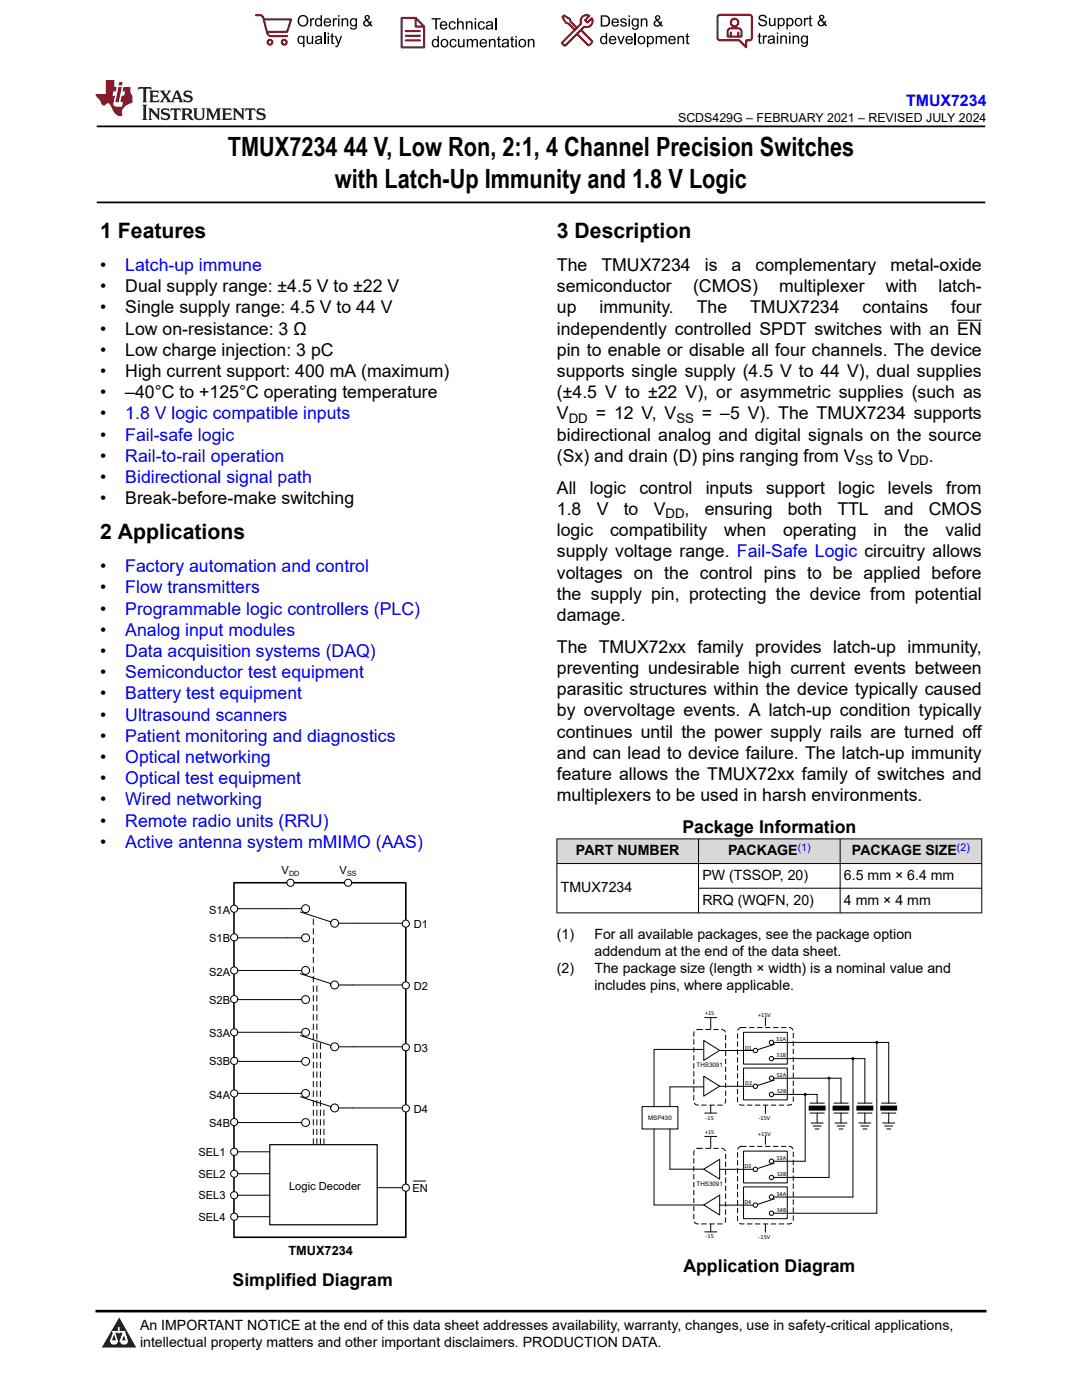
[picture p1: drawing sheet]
<svg xmlns="http://www.w3.org/2000/svg" width="216mm" height="279mm" viewBox="0 0 216 279" stroke-linecap="round" stroke-linejoin="round" font-family="sans-serif">
<path d="M19.3 25.2h177.3M19.3 40.4h177.3" fill="none" stroke="#000" stroke-width=".35"/>
<path d="M46.7 176.2h34.3v70.7h-34.3z" fill="none" stroke="#000" stroke-width=".32"/>
<path d="M46.8 187.2h10.5M47.1 181.3h10.2" fill="none" stroke="#000" stroke-width=".2"/>
<circle cx="46.7" cy="181.4" r=".71" fill="#fff"/>
<circle cx="46.7" cy="181.4" r=".71" fill="none" stroke="#000" stroke-width=".2"/>
<circle cx="46.7" cy="187.1" r=".71" fill="#fff"/>
<circle cx="46.7" cy="187.1" r=".71" fill="none" stroke="#000" stroke-width=".2"/>
<path d="M53.8 228.4h21.5v16h-21.5z" fill-rule="evenodd" fill="#fff"/>
<path d="M53.8 228.4h21.5v16h-21.5z" fill="none" stroke="#000" stroke-width=".24"/>
<path d="M47.4 229.9h6.4" fill="none" stroke="#000" stroke-width=".2"/>
<circle cx="46.7" cy="229.9" r=".71" fill="#fff"/>
<g fill="none" stroke="#000" stroke-width=".2">
<path d="M47.4 234.2h6.4"/>
<circle cx="46.7" cy="229.9" r=".71"/>
</g>
<circle cx="46.7" cy="234.2" r=".71" fill="#fff"/>
<g fill="none" stroke="#000" stroke-width=".2">
<path d="M47.4 238.5h6.4"/>
<circle cx="46.7" cy="234.2" r=".71"/>
</g>
<circle cx="46.7" cy="238.5" r=".71" fill="#fff"/>
<g fill="none" stroke="#000" stroke-width=".2">
<path d="M47.4 242.8h6.4"/>
<circle cx="46.7" cy="238.5" r=".71"/>
</g>
<circle cx="46.7" cy="242.8" r=".71" fill="#fff"/>
<g fill="none" stroke="#000" stroke-width=".2">
<path d="M75.3 237h5.7"/>
<circle cx="46.7" cy="242.8" r=".71"/>
</g>
<circle cx="81" cy="237" r=".71" fill="#fff"/>
<g fill="none" stroke="#000" stroke-width=".2">
<path d="M57.3 181.3h2.9M57.3 187.2h2.9M60 182l6 2M80.7 184.3h-13.1"/>
<circle cx="61" cy="181.4" r=".79"/>
<circle cx="61" cy="187.2" r=".79"/>
<circle cx="66.8" cy="184.3" r=".79"/>
<circle cx="81" cy="237" r=".71"/>
</g>
<circle cx="81" cy="184.3" r=".71" fill="#fff"/>
<g fill="none" stroke="#000" stroke-width=".2">
<path d="M46.8 199.5h10.5M47.1 193.7h10.2"/>
<circle cx="81" cy="184.3" r=".71"/>
</g>
<circle cx="46.7" cy="193.7" r=".71" fill="#fff"/>
<circle cx="46.7" cy="193.7" r=".71" fill="none" stroke="#000" stroke-width=".2"/>
<circle cx="46.7" cy="199.4" r=".71" fill="#fff"/>
<g fill="none" stroke="#000" stroke-width=".2">
<path d="M57.3 193.7h2.9M57.3 199.5h2.9M60 194.3l6 2M80.7 196.6h-13.1"/>
<circle cx="46.7" cy="199.4" r=".71"/>
<circle cx="61" cy="199.5" r=".79"/>
<circle cx="61" cy="193.7" r=".79"/>
<circle cx="66.8" cy="196.6" r=".79"/>
</g>
<circle cx="81" cy="196.7" r=".71" fill="#fff"/>
<g fill="none" stroke="#000" stroke-width=".2">
<path d="M46.8 211.8h10.5M47.1 206h10.2"/>
<circle cx="81" cy="196.7" r=".71"/>
</g>
<path d="M63.9 228.4v-20.7" fill="none" stroke="#000" stroke-width=".2" stroke-dasharray="1.1 .8"/>
<circle cx="46.7" cy="206" r=".71" fill="#fff"/>
<circle cx="46.7" cy="206" r=".71" fill="none" stroke="#000" stroke-width=".2"/>
<circle cx="46.7" cy="211.7" r=".71" fill="#fff"/>
<g fill="none" stroke="#000" stroke-width=".2">
<path d="M57.3 206h2.9M57.3 211.8h2.9M60 206.7l6 1.9M80.7 208.9h-13.1"/>
<circle cx="46.7" cy="211.7" r=".71"/>
<circle cx="61" cy="206" r=".79"/>
<circle cx="61" cy="211.8" r=".79"/>
<circle cx="66.8" cy="208.9" r=".79"/>
</g>
<circle cx="81" cy="209" r=".71" fill="#fff"/>
<g fill="none" stroke="#000" stroke-width=".2">
<path d="M47.1 218.2h10.2M46.8 224h10.5"/>
<circle cx="81" cy="209" r=".71"/>
</g>
<circle cx="46.7" cy="218.2" r=".71" fill="#fff"/>
<circle cx="46.7" cy="218.2" r=".71" fill="none" stroke="#000" stroke-width=".2"/>
<circle cx="46.7" cy="223.9" r=".71" fill="#fff"/>
<g fill="none" stroke="#000" stroke-width=".2">
<path d="M57.3 218.2h2.9M60 218.9l6 2M57.3 224h2.9M80.7 221.1h-13.1"/>
<circle cx="61" cy="218.2" r=".79"/>
<circle cx="46.7" cy="223.9" r=".71"/>
<circle cx="61" cy="224" r=".79"/>
<circle cx="66.8" cy="221.1" r=".79"/>
</g>
<circle cx="81" cy="221.2" r=".71" fill="#fff"/>
<circle cx="81" cy="221.2" r=".71" fill="none" stroke="#000" stroke-width=".2"/>
<circle cx="58" cy="176.2" r=".71" fill="#fff"/>
<circle cx="58" cy="176.2" r=".71" fill="none" stroke="#000" stroke-width=".2"/>
<circle cx="69.5" cy="176.2" r=".71" fill="#fff"/>
<g fill="none" stroke="#000" stroke-width=".2">
<path d="M191 63.9h4.9M82.5 235.7h2.4"/>
<circle cx="69.5" cy="176.2" r=".71"/>
</g>
<path d="M62.5 228.4v-45.2M63.2 228.4v-32.3M64.6 228.4v-7.4" fill="none" stroke="#000" stroke-width=".2" stroke-dasharray="1.1 .8"/>
<g fill="#d8d8d8">
<path d="M111.1 167.4h84.8v4.9h-84.8z" fill-rule="evenodd"/>
<path d="M111.2 167.5h28.1v4.8h-28.1z" fill-rule="evenodd"/>
<path d="M139.4 167.5h28.2v4.8h-28.2z" fill-rule="evenodd"/>
<path d="M167.7 167.5h28.1v4.8h-28.1z" fill-rule="evenodd"/>
</g>
<path d="M111.1 167.4h84.9M111.1 172.3h84.9M111.1 167.4v14.8M139.4 167.4v14.8M139.4 177.3h56.6M167.6 167.4v14.8M195.9 167.4v14.8M111.1 182.2h84.9" fill="none" stroke="#000" stroke-width=".2"/>
<path d="M128.1 220.8h7.2v4.5h-7.2z" fill-rule="evenodd" fill="#fff" stroke="#000" stroke-width=".2"/>
<g fill="none" stroke="#000" stroke-width=".2">
<path d="M140.4 207.7l3.2 1.9-3.2 2zM140.4 214.8l3.2 2-3.2 2zM140.4 216.9h-6.7v3.9M140.4 209.4h-9.9v11.4M140.6 203.1h2.4M141.8 203.1v2.3M148.4 206h8.7v6.4h-8.7zM148.4 213.2h8.7v6.3h-8.7zM150.3 209.7h-6.7M150.3 216.8h-6.7M152.7 203.1v1.6M154.4 208h22.9v12.2"/>
<path d="M154.4 211.3h18.2v8.9M154.4 215.2h13.4v5M154.4 218.4h8.6v1.8M154.5 208.4l-3.4 1.1M154.5 215.5l-3.4 1.1M160.7 218.7v13.1h-6.3M165.4 215.5v19.5h-11M170.2 211.6v27.3h-15.8M175 208.3v33.8h-20.6M130.5 225.3v15.2h9.9M133.7 233.3h6.7M133.7 225.3v8"/>
<path d="M140.4 233.3l3.2-1.9v3.9zM140.6 226.8h2.4M140.6 222.1h2.4M141.8 226.8v2.3M141.8 220.6v1.5M148.4 229.7h8.7v6.4h-8.7zM148.4 236.9h8.7v6.3h-8.7zM150.3 233.4h-6.7M152.7 220.6v1.6M152.7 226.8v1.6M154.5 232.1l-3.4 1.1M154.5 239.3l-3.4 1.1"/>
<path d="M161.6 222.1h2.9M161.6 220.2h2.9M161.9 224.1h2.3M162.3 224.7h1.5M162.7 225.3h.7M163 222.1v2M166.4 222.1h2.8M166.4 220.2h2.8M166.6 224.1h2.4M167 224.7h1.6M167.4 225.3h.8M167.8 222.1v2"/>
<path d="M171.2 222.1h2.8M171.2 220.2h2.8M171.4 224.1h2.4M171.8 224.7h1.6M172.2 225.3h.8M172.6 222.1v2M175.9 222.1h2.9M175.9 220.2h2.9M176.1 224.1h2.4M176.5 224.7h1.6M176.9 225.3h.8M177.3 222.1v2"/>
<path d="M140.4 240.5l3.2-2v4zM140.6 245.8h2.4M141.8 244.3v1.5M150.3 240.5h-6.7M152.7 244.3v1.6"/>
<circle cx="150.7" cy="209.7" r=".44"/>
<circle cx="150.7" cy="216.8" r=".44"/>
<circle cx="153.9" cy="218.4" r=".44"/>
<circle cx="153.9" cy="211.3" r=".44"/>
<circle cx="153.9" cy="208" r=".44"/>
<circle cx="153.9" cy="215.2" r=".44"/>
<circle cx="150.7" cy="233.4" r=".44"/>
<circle cx="153.9" cy="231.8" r=".44"/>
<circle cx="153.9" cy="238.9" r=".44"/>
<circle cx="153.9" cy="235" r=".44"/>
<circle cx="150.7" cy="240.5" r=".44"/>
<circle cx="153.9" cy="242.1" r=".44"/>
</g>
<path d="M138.7 205.7l.5-.2h4.8a.79 .79 0 0 1 .8 .8v13.5a.79 .79 0 0 1-.8 .7h-4.8a.79 .79 0 0 1-.8-.7v-13.5zM147.4 205.3l.6-.2h9.5a.79 .79 0 0 1 .8 .8v13.9a.79 .79 0 0 1-.8 .7h-9.5a.79 .79 0 0 1-.8-.7v-13.9zM138.7 229.4l.5-.2h4.8a.79 .79 0 0 1 .8 .8v13.5a.79 .79 0 0 1-.8 .8h-4.8a.79 .79 0 0 1-.8-.8v-13.5zM147.4 229l.6-.2h9.5a.79 .79 0 0 1 .8 .8v13.9a.79 .79 0 0 1-.8 .8h-9.5a.79 .79 0 0 1-.8-.8v-13.9z" fill="none" stroke="#000" stroke-width=".2" stroke-dasharray=".9 .7"/>
<g fill="#000" stroke="#000" stroke-width=".2">
<path d="M161.5 220.7h3.1v.8h-3.1z" fill-rule="evenodd"/>
<path d="M166.2 220.7h3.2v.8h-3.2z" fill-rule="evenodd"/>
<path d="M171 220.7h3.2v.8h-3.2z" fill-rule="evenodd"/>
<path d="M175.7 220.7h3.2v.8h-3.2z" fill-rule="evenodd"/>
</g>
<g fill="#000">
<circle cx="160.7" cy="218.4" r=".3"/>
<circle cx="165.4" cy="215.2" r=".3"/>
<circle cx="170.2" cy="211.3" r=".3"/>
<circle cx="175" cy="208" r=".3"/>
</g>
<path d="M0 0h215.9v23.8h-215.9z" fill-rule="evenodd" fill="#fff"/>
<path d="M27.7 17.4l-.2 .6 .5-.3h.6v.1v2.2l-.2 .4h1l-.2-.4v-2.2v-.1h.5l.5 .3-.1-.6zM29.8 18.1l.2 .4v1.5l-.2 .4h1.9l.1-.6a1.08 1.08 0 0 1-1.3 .2v-.7h.6l.4 .2v-.6l-.4 .2h-.6v-.6l.2-.1a1 1 0 0 1 1 .2l-.1-.5zM31.8 18.1l1 1.1-1 1.2h.9l-.2-.2 .4-.7 .5 .7-.2 .2h1.6l-.2-.2 .1-.4h1l.1 .4-.1 .2h.9l-.2-.3-.8-2h-.5l-1 2.2-.8-1.1 .9-1.1h-.8l.2 .2-.5 .7-.3-.7 .1-.2zM35.2 18.5l.4 1h-.8zM36.8 18.2a.65 .65 0 0 0-.2 .7 .65 .65 0 0 0 .6 .5l.7 .2 .1 .2a.79 .79 0 0 1-.7 .4 .79 .79 0 0 1-.7-.5l.1 .7 .2-.1a.93 .93 0 0 0 1.1 .1 .93 .93 0 0 0 .4-1 1.46 1.46 0 0 0-1.2-.6l-.1-.3a1.09 1.09 0 0 1 1.2 .2l-.2-.6-.1 .1-.6-.2zM28.4 20.9l.2 .4v2.3l-.2 .3h1l-.2-.3v-2.3l.2-.4zM29.6 21.6l.2 .4v1.6l-.2 .3h.8l-.3-.3v-1.4l1.7 1.8v-2l.2-.4h-.8l.2 .2 .1 1.1-1.2-1.3zM32.3 21.8a.65 .65 0 0 0-.2 .7 .65 .65 0 0 0 .7 .4l.6 .2 .1 .2a.79 .79 0 0 1-.7 .4 .79 .79 0 0 1-.7-.5l.1 .7 .2-.1a.93 .93 0 0 0 1.1 .1 .93 .93 0 0 0 .4-.9 1.46 1.46 0 0 0-1.2-.6l-.1-.4a1.09 1.09 0 0 1 1.2 .2l-.2-.6-.1 .1-.6-.1zM34.1 21.6l-.1 .7a.63 .63 0 0 1 .7-.4l.1 1.7-.3 .3h1l-.2-.3v-1.7a.66 .66 0 0 1 .8 .4l-.1-.7zM36.2 21.6l.2 .4v1.6l-.2 .3h.9l-.2-.2v-.7h.5l.1 .2a.79 .79 0 0 0 1.2 .6l-1-.9a.61 .61 0 0 0 .6-.6 .61 .61 0 0 0-.5-.6zM36.9 21.9h.2a.47 .47 0 0 1 .5 .1 .47 .47 0 0 1 .1 .5l-.2 .2h-.6zM38.5 21.6l.2 .2a2.27 2.27 0 0 0 .4 2 1.04 1.04 0 0 0 1.7-.7v-1.3l.2-.2h-.8l.2 .4v1.1a.6 .6 0 0 1-.6 .6 .6 .6 0 0 1-.6-.6v-1.1l.3-.4zM41.1 21.6l.2 .4v1.6l-.2 .3h.7l-.2-.3v-1.5l.9 1.9 .8-1.9v1.5l-.2 .3h1l-.3-.3v-1.6l.3-.4h-.8l-.7 1.5-.7-1.5zM44.3 21.6l.2 .4v1.6l-.2 .3h1.9l.1-.5a1.09 1.09 0 0 1-1.3 .1v-.6h.6l.4 .1v-.6l-.4 .2h-.6v-.6l.2-.1a1.01 1.01 0 0 1 1 .3l-.1-.6zM46.4 21.6l.3 .4v1.6l-.3 .3h.8l-.2-.3v-1.4l1.6 1.8v-2l.2-.4h-.7l.2 .2v1.1l-1.2-1.3zM49 21.6l-.1 .7a.63 .63 0 0 1 .8-.4v1.7l-.3 .3h1l-.2-.3v-1.7a.66 .66 0 0 1 .8 .4l-.1-.7zM51.4 21.8a.65 .65 0 0 0-.2 .7 .65 .65 0 0 0 .6 .4l.6 .2 .2 .2a.79 .79 0 0 1-.8 .4 .79 .79 0 0 1-.6-.5l.1 .7 .2-.1a.93 .93 0 0 0 1 .1 .93 .93 0 0 0 .5-.9 1.46 1.46 0 0 0-1.3-.6l-.1-.4a1.09 1.09 0 0 1 1.3 .2l-.2-.6-.2 .1-.5-.1z" fill="#231f20"/>
<path d="M21.1 16v2.8h-2.1l.1 .3 .9 1a.95 .95 0 0 0 .9 .9 .59 .59 0 0 1 .6-.4 .59 .59 0 0 1 .5 .4l.4 .8a1.59 1.59 0 0 0 2.1 1.3 1.61 1.61 0 0 1 1-2.2l1-.4-.1-1.5a1.59 1.59 0 0 1-.4-1.6h-1.4l-.2 .9h.5l-.1 .8h-.5l-.2 1v.2l.4 .1-.2 .9h-.6a.73 .73 0 0 1-1.1-.7l.3-1.5h-.5l.2-.8h.5l.2-.9h-.5v-1.4zM23.6 17.4l-.6 3h.7l.6-3zM23.8 16.4l-.1 .7h.7l.1-.7z" fill="#ed1c24"/>
<g fill="#000">
<path d="M59.4 4.2a1.12 1.12 0 0 1 2.2 0 1.12 1.12 0 0 1-2.2 0zM59.9 3.5a.89 .89 0 0 0-.1 1.1 .89 .89 0 0 0 1.1 .4 .88 .88 0 0 0 .3-1.3 .88 .88 0 0 0-1.3-.2z" fill-rule="evenodd"/>
<path d="M59.5 7.3l.5-.2 .5 .3v-.3h.3v2.3h-.3v-.8a.74 .74 0 0 1-1 0 .74 .74 0 0 1-.1-1zM59.8 7.5a.57 .57 0 0 0-.2 .7 .57 .57 0 0 0 .8 .2 .57 .57 0 0 0 .1-.7 .57 .57 0 0 0-.7-.2z" fill-rule="evenodd"/>
<path d="M61.9 3.6h.2v.3l.2-.2 .3-.1 .2 .1-.1 .3a.36 .36 0 0 0-.5 0 .36 .36 0 0 0 0 .4v.9h-.3z" fill-rule="evenodd"/>
<path d="M61.2 7.1h.3v.9a.41 .41 0 0 0 .4 .6 .41 .41 0 0 0 .3-.6v-.9h.3v1.7h-.2v-.3a.58 .58 0 0 1-.7 .3 .58 .58 0 0 1-.4-.6z" fill-rule="evenodd"/>
<path d="M63 3.8l.5-.2 .5 .2v-.8h.2v2.3h-.2v-.2a.75 .75 0 0 1-1-.1 .75 .75 0 0 1-.1-1zM63.2 4a.57 .57 0 0 0-.1 .7 .57 .57 0 0 0 .8 .2 .57 .57 0 0 0 .1-.7 .57 .57 0 0 0-.8-.2z" fill-rule="evenodd"/>
<path d="M63 7.3a.74 .74 0 0 1 1-.1 .74 .74 0 0 1 .3 .9v.7h-.3v-.2a.57 .57 0 0 1-.8 .2 .57 .57 0 0 1-.2-.8l1-.3a.41 .41 0 0 0-.4-.4 .41 .41 0 0 0-.4 .4l-.3-.1zM63.2 8.2a.35 .35 0 0 0 .2 .5 .35 .35 0 0 0 .5-.3l.1-.4z" fill-rule="evenodd"/>
<path d="M65.4 6.5h.3v.3h-.3zM65.4 7.1h.3v1.7h-.3z" fill-rule="evenodd"/>
<path d="M64.8 3.8a.76 .76 0 0 1 .9-.1 .76 .76 0 0 1 .4 .8h-1.2a.47 .47 0 0 0 .3 .6 .47 .47 0 0 0 .6-.4l.3 .1a.82 .82 0 0 1-1.3 .3 .82 .82 0 0 1 0-1.3zM65 4l-.1 .3h.9l-.3-.4z" fill-rule="evenodd"/>
<path d="M66.4 3.6h.3v.3l.1-.2 .4-.1 .1 .1-.1 .3a.36 .36 0 0 0-.4 0 .36 .36 0 0 0-.1 .4v.9h-.3z" fill-rule="evenodd"/>
<path d="M66.1 6.7l.3-.1v.5h.3v.3h-.3v.9l.1 .2h.2v.3a.41 .41 0 0 1-.4-.1 .41 .41 0 0 1-.2-.4v-.9h-.2v-.3h.2z" fill-rule="evenodd"/>
<path d="M66.8 7.1h.3l.4 1.4 .5-1.4h.3l-.6 1.7a.57 .57 0 0 1-.8 .6v-.3a.37 .37 0 0 0 .5-.3z" fill-rule="evenodd"/>
<path d="M67.5 3h.2v.3h-.2zM67.5 3.6h.2v1.7h-.2z" fill-rule="evenodd"/>
<path d="M68.2 3.6h.2v.3a.58 .58 0 0 1 .7-.3 .58 .58 0 0 1 .4 .7v1h-.3v-1a.4 .4 0 0 0-.4-.5 .4 .4 0 0 0-.4 .6v.9h-.2z" fill-rule="evenodd"/>
<path d="M70 3.8l.5-.2 .5 .2v-.2h.2v1.5a.71 .71 0 0 1-.5 .8 .71 .71 0 0 1-.8-.5h.2a.46 .46 0 0 0 .6 .3 .46 .46 0 0 0 .3-.6 .78 .78 0 0 1-1.1-.2 .78 .78 0 0 1 .1-1.1zM70.2 4a.53 .53 0 0 0-.1 .8 .53 .53 0 0 0 .8 0 .54 .54 0 0 0 0-.7 .54 .54 0 0 0-.7-.1z" fill-rule="evenodd"/>
<path d="M72.9 3.1a.53 .53 0 0 1 .8 .1 .53 .53 0 0 1-.3 .8l.4 .5 .1-.3 .3 .1-.2 .5 .3 .3-.2 .2-.3-.3a.71 .71 0 0 1-1.2 .1 .71 .71 0 0 1 .4-1.1l-.3-.5zM73 3.5a.3 .3 0 0 0 .6 0 .3 .3 0 0 0-.6 0zM72.9 4.3a.45 .45 0 0 0 0 .7 .45 .45 0 0 0 .7-.2l-.5-.6z" fill-rule="evenodd"/>
<path d="M86.1 3.6h1.8v.3h-.7v2h-.3v-2h-.8z" fill-rule="evenodd"/>
<path d="M86.3 8l.5-.2 .5 .2v-.8h.3v2.2h-.3v-.2a.76 .76 0 0 1-1 0 .76 .76 0 0 1-.1-1zM86.6 8.1a.58 .58 0 0 0-.2 .8 .58 .58 0 0 0 .8 .2 .58 .58 0 0 0 .1-.8 .58 .58 0 0 0-.7-.2z" fill-rule="evenodd"/>
<path d="M88.2 7.9a.81 .81 0 0 1 1.1 .2 .81 .81 0 0 1-.2 1.1 .81 .81 0 0 1-1.1-.1l-.1-.8zM88.3 8.1a.57 .57 0 0 0 0 .9 .57 .57 0 0 0 .8 0 .57 .57 0 0 0 0-.8 .57 .57 0 0 0-.8-.1z" fill-rule="evenodd"/>
<path d="M88 4.4a.77 .77 0 0 1 .9-.1 .77 .77 0 0 1 .4 .8h-1.3a.48 .48 0 0 0 .4 .6 .48 .48 0 0 0 .6-.3h.3a.83 .83 0 0 1-1.3 .4 .83 .83 0 0 1 0-1.4zM88.2 4.6l-.2 .3h1l-.3-.4z" fill-rule="evenodd"/>
<path d="M89.7 4.4a.7 .7 0 0 1 1.2 .3l-.2 .1a.45 .45 0 0 0-.6-.3 .45 .45 0 0 0-.3 .6 .45 .45 0 0 0 .3 .6 .45 .45 0 0 0 .6-.4h.3a.76 .76 0 0 1-1.1 .6 .76 .76 0 0 1-.3-1.1z" fill-rule="evenodd"/>
<path d="M89.9 8a.7 .7 0 0 1 1.2 .3h-.3a.45 .45 0 0 0-.5-.3 .45 .45 0 0 0-.3 .6 .45 .45 0 0 0 .3 .6 .45 .45 0 0 0 .6-.4l.2 .1a.76 .76 0 0 1-1 .5 .76 .76 0 0 1-.4-1.1z" fill-rule="evenodd"/>
<path d="M91.2 3.6h.3v.8a.59 .59 0 0 1 .7-.2 .59 .59 0 0 1 .3 .7v1h-.2v-1a.4 .4 0 0 0-.5-.4 .4 .4 0 0 0-.3 .5v.9h-.3z" fill-rule="evenodd"/>
<path d="M91.4 7.8h.2v.9a.41 .41 0 0 0 .5 .5 .41 .41 0 0 0 .3-.5v-.9h.3v1.6h-.3v-.2a.58 .58 0 0 1-.7 .3 .58 .58 0 0 1-.3-.7z" fill-rule="evenodd"/>
<path d="M93 4.2h.2v.3a.59 .59 0 0 1 .7-.3 .59 .59 0 0 1 .4 .7v1h-.3v-1a.41 .41 0 0 0-.4-.5 .41 .41 0 0 0-.4 .6v.9h-.2z" fill-rule="evenodd"/>
<path d="M93.1 7.8h.3v.2a.56 .56 0 0 1 1 0 .54 .54 0 0 1 .6-.2 .54 .54 0 0 1 .4 .5v1.1h-.3v-1a.34 .34 0 0 0-.3-.4 .34 .34 0 0 0-.4 .3v1.1h-.3v-1a.38 .38 0 0 0-.5-.4 .38 .38 0 0 0-.2 .6v.8h-.3z" fill-rule="evenodd"/>
<path d="M94.7 3.6h.3v.3h-.3zM94.7 4.2h.3v1.7h-.3z" fill-rule="evenodd"/>
<path d="M95.5 4.4a.7 .7 0 0 1 1.3 .3l-.3 .1a.45 .45 0 0 0-.6-.3 .45 .45 0 0 0-.3 .6 .45 .45 0 0 0 .3 .6 .45 .45 0 0 0 .6-.4h.3a.76 .76 0 0 1-1.1 .6 .76 .76 0 0 1-.3-1.1z" fill-rule="evenodd"/>
<path d="M95.9 8a.77 .77 0 0 1 .9-.2 .77 .77 0 0 1 .4 .9h-1.2a.48 .48 0 0 0 .3 .5 .48 .48 0 0 0 .6-.3h.3a.83 .83 0 0 1-1.3 .4 .83 .83 0 0 1 0-1.3zM96.1 8.1l-.1 .4h.9l-.2-.5z" fill-rule="evenodd"/>
<path d="M97.5 7.8h.3v.2a.59 .59 0 0 1 .7-.2 .59 .59 0 0 1 .4 .6v1h-.3v-1a.41 .41 0 0 0-.5-.4 .41 .41 0 0 0-.3 .5v.9h-.3z" fill-rule="evenodd"/>
<path d="M97.1 4.4a.74 .74 0 0 1 1-.1 .74 .74 0 0 1 .3 .9v.7h-.3v-.2a.59 .59 0 0 1-.8 .2 .59 .59 0 0 1-.3-.8l1.1-.3a.42 .42 0 0 0-.4-.4 .42 .42 0 0 0-.5 .4l-.2-.1zM97.3 5.3a.36 .36 0 0 0 .2 .5 .36 .36 0 0 0 .5-.2l.1-.5z" fill-rule="evenodd"/>
<path d="M99.4 7.4l.2-.2v.6h.3v.2h-.3v1l.1 .2h.2l.1 .2a.41 .41 0 0 1-.5 0 .41 .41 0 0 1-.1-.4v-1h-.2v-.2h.2z" fill-rule="evenodd"/>
<path d="M100.3 8a.74 .74 0 0 1 .9-.2 .74 .74 0 0 1 .3 .9l.1 .7h-.3v-.2a.59 .59 0 0 1-.8 .3 .59 .59 0 0 1-.3-.8l1-.3a.42 .42 0 0 0-.3-.4 .42 .42 0 0 0-.5 .3h-.3zM100.5 8.8a.36 .36 0 0 0 .1 .5 .36 .36 0 0 0 .5-.2l.2-.5z" fill-rule="evenodd"/>
<path d="M102 7.4l.3-.2v.6h.3v.2h-.3v1l.1 .2h.2v.2a.41 .41 0 0 1-.5 0 .41 .41 0 0 1-.1-.4v-1h-.2v-.2h.2z" fill-rule="evenodd"/>
<path d="M102.8 7.2h.3v.3h-.3zM102.8 7.8h.3v1.6h-.3z" fill-rule="evenodd"/>
<path d="M103.7 7.9a.81 .81 0 0 1 1.1 .2 .81 .81 0 0 1-.1 1.1 .81 .81 0 0 1-1.2-.1v-.8zM103.9 8.1a.57 .57 0 0 0-.1 .9 .57 .57 0 0 0 .8 0 .57 .57 0 0 0 0-.8 .57 .57 0 0 0-.7-.1z" fill-rule="evenodd"/>
<path d="M105.3 7.8h.3v.2a.59 .59 0 0 1 .7-.2 .59 .59 0 0 1 .4 .6v1h-.3v-1a.41 .41 0 0 0-.5-.4 .41 .41 0 0 0-.3 .5v.9h-.3z" fill-rule="evenodd"/>
<path d="M119.9 3.1h.7a1.12 1.12 0 0 1 1.1 1.1 1.12 1.12 0 0 1-1 1.1h-.8zM120.2 3.3v1.7h.4a.86 .86 0 0 0 .8-.8 .86 .86 0 0 0-.8-.9z" fill-rule="evenodd"/>
<path d="M119.9 7.4l.5-.3 .5 .3v-.8h.2v2.2h-.2v-.2a.75 .75 0 0 1-1 0 .75 .75 0 0 1-.1-1zM120.1 7.5a.57 .57 0 0 0-.1 .8 .57 .57 0 0 0 .8 .2 .57 .57 0 0 0 .1-.8 .57 .57 0 0 0-.8-.2z" fill-rule="evenodd"/>
<path d="M121.7 7.4a.76 .76 0 0 1 .9-.2 .76 .76 0 0 1 .4 .9h-1.2a.47 .47 0 0 0 .3 .5 .47 .47 0 0 0 .6-.3h.3a.82 .82 0 0 1-1.3 .4 .82 .82 0 0 1 0-1.3zM121.9 7.5l-.1 .3h.9l-.3-.4z" fill-rule="evenodd"/>
<path d="M122.2 3.9a.76 .76 0 0 1 .9-.2 .76 .76 0 0 1 .4 .9h-1.2a.47 .47 0 0 0 .4 .5 .47 .47 0 0 0 .5-.3h.3a.82 .82 0 0 1-1.3 .4 .82 .82 0 0 1 0-1.3zM122.5 4l-.2 .3h.9l-.2-.4z" fill-rule="evenodd"/>
<path d="M123.9 3.8a.71 .71 0 0 1 1.1 .3h-.2a.32 .32 0 0 0-.4-.3 .32 .32 0 0 0-.3 .4h.1a.75 .75 0 0 1 .9 .8 .72 .72 0 0 1-.7 .3 .72 .72 0 0 1-.7-.5h.3a.36 .36 0 0 0 .4 .4 .36 .36 0 0 0 .3-.5 .8 .8 0 0 1-.9-.7z" fill-rule="evenodd"/>
<path d="M123.2 7.2h.3l.4 1.3 .5-1.3h.3l-.7 1.6h-.2z" fill-rule="evenodd"/>
<path d="M125.4 3.1h.3v.3h-.3zM125.4 3.7h.3v1.6h-.3z" fill-rule="evenodd"/>
<path d="M125 7.4a.76 .76 0 0 1 .9-.2 .76 .76 0 0 1 .4 .9h-1.2a.47 .47 0 0 0 .3 .5 .47 .47 0 0 0 .6-.3h.3a.82 .82 0 0 1-1.3 .4 .82 .82 0 0 1 0-1.3zM125.2 7.5l-.1 .3h.9l-.2-.4z" fill-rule="evenodd"/>
<path d="M126.2 3.9l.5-.3 .5 .3v-.2h.2v1.4a.71 .71 0 0 1-.5 .8 .71 .71 0 0 1-.8-.5l.2 .1a.46 .46 0 0 0 .6 .2 .46 .46 0 0 0 .3-.6 .78 .78 0 0 1-1.1-.1 .78 .78 0 0 1 .1-1.1zM126.4 4a.53 .53 0 0 0-.1 .8 .53 .53 0 0 0 .8 0 .54 .54 0 0 0 0-.7 .54 .54 0 0 0-.7-.1z" fill-rule="evenodd"/>
<path d="M127.5 7.3a.8 .8 0 0 1 1.1 .2 .8 .8 0 0 1-.1 1.1 .8 .8 0 0 1-1.2-.1v-.8zM127.7 7.5a.56 .56 0 0 0-.1 .9 .56 .56 0 0 0 .8-.1 .56 .56 0 0 0 0-.7 .56 .56 0 0 0-.7-.1z" fill-rule="evenodd"/>
<path d="M127.9 3.7h.2v.2a.58 .58 0 0 1 .7-.2 .58 .58 0 0 1 .4 .6v1h-.3v-1a.4 .4 0 0 0-.4-.4 .4 .4 0 0 0-.4 .5v.9h-.2z" fill-rule="evenodd"/>
<path d="M129.1 7.2h.2v.2a.72 .72 0 0 1 1-.1 .72 .72 0 0 1 .2 1 .64 .64 0 0 1-.5 .5 .64 .64 0 0 1-.6-.2v.8h-.3zM129.5 7.5a.56 .56 0 0 0-.2 .8 .56 .56 0 0 0 .8 .2 .56 .56 0 0 0 .1-.8 .56 .56 0 0 0-.7-.2z" fill-rule="evenodd"/>
<path d="M130.8 7.2h.3v.2a.55 .55 0 0 1 .9 0 .53 .53 0 0 1 .6-.3 .53 .53 0 0 1 .4 .6v1.1h-.2v-1a.34 .34 0 0 0-.3-.4 .34 .34 0 0 0-.4 .3v1.1h-.3v-1a.37 .37 0 0 0-.5-.4 .37 .37 0 0 0-.2 .6v.8h-.3z" fill-rule="evenodd"/>
<path d="M130.8 3.2a.53 .53 0 0 1 .9 .1 .53 .53 0 0 1-.4 .8l.4 .5 .2-.4 .2 .1-.2 .5 .4 .3-.2 .3-.3-.4a.71 .71 0 0 1-1.2 .1 .71 .71 0 0 1 .3-1.1l-.2-.5zM130.9 3.6a.3 .3 0 0 0 .6 0 .3 .3 0 0 0-.6 0zM130.9 4.3a.45 .45 0 0 0 0 .7 .45 .45 0 0 0 .7-.2l-.5-.6z" fill-rule="evenodd"/>
<path d="M133.6 7.4a.76 .76 0 0 1 .9-.2 .76 .76 0 0 1 .3 .9h-1.2a.47 .47 0 0 0 .4 .5 .47 .47 0 0 0 .6-.3h.2a.82 .82 0 0 1-1.2 .4 .82 .82 0 0 1 0-1.3zM133.8 7.5l-.2 .3h1l-.3-.4z" fill-rule="evenodd"/>
<path d="M135.2 7.2h.2v.2a.58 .58 0 0 1 .7-.2 .58 .58 0 0 1 .4 .6v1h-.3v-1a.4 .4 0 0 0-.4-.4 .4 .4 0 0 0-.3 .5v.9h-.3z" fill-rule="evenodd"/>
<path d="M137 6.8l.3-.2v.6h.2v.2h-.2v1v.2h.2l.1 .2a.41 .41 0 0 1-.5 0 .41 .41 0 0 1-.1-.5v-.9h-.2v-.2h.2z" fill-rule="evenodd"/>
<path d="M151.6 3.1a.88 .88 0 0 1 1.4 .5h-.3a.49 .49 0 0 0-.5-.5 .49 .49 0 0 0-.5 .6l.1 .1a1.06 1.06 0 0 1 1.2 1 .95 .95 0 0 1-.9 .4 .95 .95 0 0 1-.8-.7h.3a.58 .58 0 0 0 .6 .5 .58 .58 0 0 0 .5-.6l-.2-.1a.95 .95 0 0 1-1.1-.9z" fill-rule="evenodd"/>
<path d="M151.4 6.7l.3-.2v.6h.2v.2h-.2v1v.2h.2l.1 .2a.41 .41 0 0 1-.5 0 .41 .41 0 0 1-.1-.5v-.9h-.2v-.2h.2z" fill-rule="evenodd"/>
<path d="M152.2 7.1h.3v.2l.1-.2h.4h.1l-.1 .3a.36 .36 0 0 0-.4 0 .36 .36 0 0 0-.1 .5v.8h-.3z" fill-rule="evenodd"/>
<path d="M153.3 7.3a.74 .74 0 0 1 1-.2 .74 .74 0 0 1 .3 .9l.1 .7h-.3l-.1-.2a.57 .57 0 0 1-.8 .3 .57 .57 0 0 1-.1-.9l.9-.2a.41 .41 0 0 0-.4-.4 .41 .41 0 0 0-.4 .3h-.3zM153.5 8.1a.35 .35 0 0 0 .2 .5 .35 .35 0 0 0 .5-.2l.1-.5z" fill-rule="evenodd"/>
<path d="M153.4 3.6h.3v.9a.41 .41 0 0 0 .4 .5 .41 .41 0 0 0 .4-.5v-.9h.2v1.6h-.2v-.2a.58 .58 0 0 1-.7 .2 .58 .58 0 0 1-.4-.6z" fill-rule="evenodd"/>
<path d="M155 6.5h.3v.3h-.3zM155 7.1h.3v1.6h-.3z" fill-rule="evenodd"/>
<path d="M155.2 3.6h.2v.2a.72 .72 0 0 1 1-.1 .72 .72 0 0 1 .2 1 .64 .64 0 0 1-.5 .5 .64 .64 0 0 1-.6-.2v.8h-.3zM155.6 3.9a.56 .56 0 0 0-.2 .8 .56 .56 0 0 0 .8 .2 .56 .56 0 0 0 .1-.8 .56 .56 0 0 0-.7-.2z" fill-rule="evenodd"/>
<path d="M155.7 7.1h.3v.2a.58 .58 0 0 1 .7-.2 .58 .58 0 0 1 .3 .6v1h-.3v-1a.4 .4 0 0 0-.4-.4 .4 .4 0 0 0-.3 .5v.9h-.3z" fill-rule="evenodd"/>
<path d="M156.9 3.6h.3v.2a.72 .72 0 0 1 .9-.1 .72 .72 0 0 1 .2 1 .64 .64 0 0 1-.4 .5 .64 .64 0 0 1-.7-.2v.8h-.3zM157.3 3.9a.56 .56 0 0 0-.1 .8 .56 .56 0 0 0 .7 .2 .56 .56 0 0 0 .2-.8 .56 .56 0 0 0-.8-.2z" fill-rule="evenodd"/>
<path d="M157.4 6.5h.3v.3h-.3zM157.4 7.1h.3v1.6h-.3z" fill-rule="evenodd"/>
<path d="M158.1 7.1h.3v.2a.58 .58 0 0 1 .7-.2 .58 .58 0 0 1 .4 .6v1h-.3v-1a.4 .4 0 0 0-.5-.4 .4 .4 0 0 0-.3 .5v.9h-.3z" fill-rule="evenodd"/>
<path d="M158.8 3.7a.8 .8 0 0 1 1.1 .2 .8 .8 0 0 1-.1 1.1 .8 .8 0 0 1-1.1-.1l-.1-.8zM159 3.9a.56 .56 0 0 0-.1 .9 .56 .56 0 0 0 .9 0 .56 .56 0 0 0-.1-.8 .56 .56 0 0 0-.7-.1z" fill-rule="evenodd"/>
<path d="M160 7.3l.5-.2 .5 .2v-.2h.2v1.4a.71 .71 0 0 1-.5 .9 .71 .71 0 0 1-.9-.5h.3a.46 .46 0 0 0 .6 .2 .46 .46 0 0 0 .2-.6 .78 .78 0 0 1-1-.1 .78 .78 0 0 1 .1-1.1zM160.2 7.4a.53 .53 0 0 0-.1 .8 .53 .53 0 0 0 .8 0 .54 .54 0 0 0 0-.7 .54 .54 0 0 0-.7-.1z" fill-rule="evenodd"/>
<path d="M160.4 3.6h.3v.2l.1-.2h.4h.1l-.1 .3a.36 .36 0 0 0-.4 0 .36 .36 0 0 0-.1 .5v.8h-.3z" fill-rule="evenodd"/>
<path d="M161.5 3.2l.3-.2v.6h.3v.2h-.3v1v.2h.3v.2a.41 .41 0 0 1-.5 0 .41 .41 0 0 1-.1-.5v-.9h-.2v-.2h.2z" fill-rule="evenodd"/>
<path d="M163.6 3.1a.53 .53 0 0 1 .8 .1 .53 .53 0 0 1-.3 .8l.4 .5 .1-.3h.3l-.2 .5 .3 .3-.2 .3-.3-.3a.71 .71 0 0 1-1.2 .1 .71 .71 0 0 1 .4-1.2l-.3-.5zM163.7 3.5a.3 .3 0 0 0 .5 0 .3 .3 0 0 0-.5 0zM163.6 4.2a.45 .45 0 0 0 0 .8 .45 .45 0 0 0 .7-.3l-.5-.6z" fill-rule="evenodd"/>
</g>
<path d="M64.8 6.5v2.3M98.9 3.6v2.3M126.8 6.6v2.2" fill="none" stroke="#000" stroke-width=".28"/>
<g fill="none" stroke="#de0000" stroke-width=".42">
<path d="M51.1 3l1 .1a1.4 1.4 0 0 1 .6 1.2l.7 2.5a.95 .95 0 0 0 1.1 .4h2.8M52.7 3.9h5.4l-.8 2.4h-4M80.1 3.6h2.8v1.7h1.7v4.2h-4.5zM81 7.1h2.8M81 6.2h2.8M81 8.1h2.8M82.9 3.6l1.7 1.7M115.1 5.5l-1.3-1.2-.1-.5-1.2-.7-.3 .3 .7 1.1 .5 .2 1.3 1.3M115.9 6l2.2 2.2v.3l-.5 .5h-.3l-2.2-2.2zM115.9 6l.7-.7a1.19 1.19 0 0 0 1.3-.3 1.19 1.19 0 0 0 .2-1.4l-.9 .9-.4-.5 .8-.8a1.19 1.19 0 0 0-1.4 .1 1.19 1.19 0 0 0-.2 1.4l-3.8 3.7v.3l.3 .3h.3l2.3-2.2M143.2 3.2l.4-.2h6l.4 .2v4.4l-.2 .4-.9 .1v1.3l-1.4-1.3h-3.9l-.4-.3zM145.4 5.8l.4-.1h1.6a.61 .61 0 0 1 .6 .6v1h-2.8v-1z"/>
<path d="M145.8 6.5v.8M147.3 6.5v.8"/>
<circle cx="53.9" cy="8.4" r=".49"/>
<circle cx="56.7" cy="8.4" r=".49"/>
<circle cx="146.6" cy="4.5" r=".75"/>
</g>
<path d="M0 261.4h215.9v18h-215.9z" fill-rule="evenodd" fill="#fff"/>
<path d="M23.8 262.9l3.4 6h-6.9z" fill="#231f20"/>
<path d="M22.1 267.7h1.3l-.4 .5h-.3a.55 .55 0 0 1-.6-.5z" fill-rule="evenodd" fill="#fff"/>
<path d="M22.1 267.7h1.3l-.4 .5h-.3a.55 .55 0 0 1-.6-.5z" fill="none" stroke="#231f20" stroke-width=".34"/>
<path d="M22.1 267.7h1.3l-.4 .5h-.5zM22.6 265.8h.1M22.6 265.8h2.3zM23.7 265.9h.1M23.7 264.9v1zM24 267.7h.1" fill="none" stroke="#fff" stroke-width=".34"/>
<path d="M24.7 265.8l-.7 1.9z" fill="#fff"/>
<path d="M24.7 265.8l-.7 1.9z" fill="none" stroke="#fff" stroke-width=".34"/>
<path d="M24.7 265.8l.7 1.9z" fill="#fff"/>
<path d="M22.8 265.8l-.7 1.9zM22.8 265.8l.6 1.9zM24.7 265.8l.7 1.9zM25.3 267.7h.1" fill="none" stroke="#fff" stroke-width=".34"/>
<path d="M24.1 267.7h1.3a.65 .65 0 0 1-.6 .5 .65 .65 0 0 1-.7-.5z" fill-rule="evenodd" fill="#fff"/>
<path d="M24.1 267.7h1.3a.65 .65 0 0 1-.6 .5 .65 .65 0 0 1-.7-.5z" fill="none" stroke="#231f20" stroke-width=".34"/>
<path d="M24 267.7h.1M24.1 267.7h1.3l-.4 .5h-.5z" fill="none" stroke="#fff" stroke-width=".34"/>
<path d="M19 261.7h177.8" fill="none" stroke="#000" stroke-width=".53"/>
<g font-size="5.3">
<text x="45.4" y="31.2">TMUX7234</text>
<text x="68.6" y="31.2">44 V, Low Ron, 2:1, 4 Channel Precision Switches</text>
<text x="66.8" y="37.5">with Latch-Up Immunity and 1.8 V Logic</text>
</g>
<g font-size="4.2">
<text x="20" y="47.5">1 Features</text>
<text x="111.1" y="47.5">3 Description</text>
<text x="20" y="107.6">2 Applications</text>
</g>
<g font-size="3.5">
<text x="20" y="54.1">•</text>
<text x="20" y="58.3">•</text>
<text x="25" y="58.3">Dual supply range: ±4.5 V to ±22 V</text>
<text x="111.1" y="54.1">The</text>
<text x="111.1" y="58.3">semiconductor</text>
<text x="120" y="54.1">TMUX7234</text>
<text x="138.3" y="58.3">(CMOS)</text>
<text x="140.6" y="54.1">is</text>
<text x="146" y="54.1">a</text>
<text x="150.8" y="54.1">complementary</text>
<text x="155.5" y="58.3">multiplexer</text>
<text x="176.8" y="58.3">with</text>
<text x="177.7" y="54.1">metal-oxide</text>
<text x="187.3" y="58.3">latch-</text>
<text x="20" y="62.5">•</text>
<text x="25" y="62.5">Single supply range: 4.5 V to 44 V</text>
<text x="111.1" y="62.5">up</text>
<text x="119.6" y="62.5">immunity.</text>
<text x="139" y="62.5">The</text>
<text x="149.7" y="62.5">TMUX7234</text>
<text x="172.1" y="62.5">contains</text>
<text x="189.8" y="62.5">four</text>
<text x="20" y="66.8">•</text>
<text x="20" y="71">•</text>
<text x="25" y="66.8">Low on-resistance: 3 Ω</text>
<text x="25" y="71">Low charge injection: 3 pC</text>
<text x="111.1" y="71">pin to enable or disable all four channels. The device</text>
<text x="111.1" y="66.8">independently controlled SPDT switches with an EN</text>
<text x="20" y="75.2">•</text>
<text x="25" y="75.2">High current support: 400 mA (maximum)</text>
<text x="111.1" y="75.2">supports single supply (4.5 V to 44 V), dual supplies</text>
<text x="20" y="79.5">•</text>
<text x="20" y="83.7">•</text>
<text x="25" y="79.5">–40°C to +125°C operating temperature</text>
<text x="111.1" y="79.5">(±4.5 V to ±22 V), or asymmetric supplies (such as</text>
<text x="111.1" y="83.7">V</text>
<text x="118.9" y="83.7">= 12 V, V</text>
<text x="140.1" y="83.7">= –5 V). The TMUX7234 supports</text>
<text x="20" y="87.9">•</text>
<text x="111.1" y="87.9">bidirectional analog and digital signals on the source</text>
<text x="20" y="92.2">•</text>
<text x="111.1" y="92.2">(Sx) and drain (D) pins ranging from V</text>
<text x="175.2" y="92.2">to V</text>
<text x="185.3" y="92.2">.</text>
<text x="20" y="96.4">•</text>
<text x="20" y="100.6">•</text>
<text x="25" y="100.6">Break-before-make switching</text>
<text x="111.1" y="98.5">All</text>
<text x="117.7" y="98.5">logic</text>
<text x="127.6" y="98.5">control</text>
<text x="140.8" y="98.5">inputs</text>
<text x="152.9" y="98.5">support</text>
<text x="167.3" y="98.5">logic</text>
<text x="177.2" y="98.5">levels</text>
<text x="188.8" y="98.5">from</text>
<text x="111.1" y="107">logic</text>
<text x="111.1" y="102.8">1.8</text>
<text x="119.1" y="102.8">V</text>
<text x="121.7" y="107">compatibility</text>
<text x="124.5" y="102.8">to</text>
<text x="130.4" y="102.8">V</text>
<text x="136.6" y="102.8">,</text>
<text x="140.6" y="102.8">ensuring</text>
<text x="144.5" y="107">when</text>
<text x="156.2" y="107">operating</text>
<text x="157.2" y="102.8">both</text>
<text x="167.1" y="102.8">TTL</text>
<text x="174.3" y="107">in</text>
<text x="176.4" y="102.8">and</text>
<text x="180.4" y="107">the</text>
<text x="185.3" y="102.8">CMOS</text>
<text x="188.6" y="107">valid</text>
<text x="111.1" y="111.2">supply voltage range. Fail-Safe Logic circuitry allows</text>
<text x="20" y="114.2">•</text>
<text x="20" y="118.4">•</text>
<text x="111.1" y="115.5">voltages on the control pins to be applied before</text>
<text x="111.1" y="119.7">the supply pin, protecting the device from potential</text>
<text x="20" y="122.7">•</text>
<text x="111.1" y="123.9">damage.</text>
<text x="20" y="126.9">•</text>
<text x="20" y="131.1">•</text>
<text x="111.1" y="130.3">The TMUX72xx family provides latch-up immunity,</text>
<text x="20" y="135.4">•</text>
<text x="111.1" y="134.5">preventing undesirable high current events between</text>
<text x="20" y="139.6">•</text>
<text x="20" y="143.8">•</text>
<text x="111.1" y="143">by overvoltage events. A latch-up condition typically</text>
<text x="111.1" y="138.7">parasitic structures within the device typically caused</text>
<text x="20" y="148.1">•</text>
<text x="111.1" y="147.2">continues until the power supply rails are turned off</text>
<text x="20" y="152.3">•</text>
<text x="111.1" y="151.4">and can lead to device failure. The latch-up immunity</text>
<text x="111.1" y="155.7">feature allows the TMUX72xx family of switches and</text>
<text x="20" y="156.5">•</text>
<text x="20" y="160.8">•</text>
<text x="111.1" y="159.9">multiplexers to be used in harsh environments.</text>
<text x="20" y="165">•</text>
<text x="136.2" y="166.3">Package Information</text>
<text x="20" y="169.2">•</text>
<text x="46.4" y="256.6">Simplified Diagram</text>
<text x="136.4" y="253.8">Application Diagram</text>
</g>
<g font-size="3.5" fill="#00f">
<text x="25" y="54.1">Latch-up immune</text>
<text x="25" y="83.7">1.8 V logic compatible inputs</text>
<text x="25" y="87.9">Fail-safe logic</text>
<text x="25" y="92.2">Rail-to-rail operation</text>
<text x="25" y="96.4">Bidirectional signal path</text>
<text x="25" y="114.2">Factory automation and control</text>
<text x="25" y="118.4">Flow transmitters</text>
<text x="25" y="122.7">Programmable logic controllers (PLC)</text>
<text x="25" y="126.9">Analog input modules</text>
<text x="25" y="131.1">Data acquisition systems (DAQ)</text>
<text x="25" y="135.4">Semiconductor test equipment</text>
<text x="25" y="139.6">Battery test equipment</text>
<text x="25" y="143.8">Ultrasound scanners</text>
<text x="25" y="148.1">Patient monitoring and diagnostics</text>
<text x="25" y="152.3">Optical networking</text>
<text x="25" y="156.5">Optical test equipment</text>
<text x="25" y="160.8">Wired networking</text>
<text x="25" y="165">Remote radio units (RRU)</text>
<text x="25" y="169.2">Active antenna system mMIMO (AAS)</text>
</g>
<text font-size="3.2" fill="#00f" x="180.8" y="21.1">TMUX7234</text>
<g font-size="2.8">
<text x="114.9" y="170.7">PART NUMBER</text>
<text x="145.3" y="170.7">PACKAGE</text>
<text x="170" y="170.7">PACKAGE SIZE</text>
<text x="111.9" y="178.1">TMUX7234</text>
<text x="140.2" y="175.6">PW (TSSOP, 20)</text>
<text x="168.4" y="175.6">6.5 mm × 6.4 mm</text>
<text x="140.2" y="180.5">RRQ (WQFN, 20)</text>
<text x="168.4" y="180.5">4 mm × 4 mm</text>
<text x="111.1" y="187.3">(1)</text>
<text x="118.6" y="187.3">For all available packages, see the package option</text>
<text x="118.6" y="190.7">addendum at the end of the data sheet.</text>
<text x="111.1" y="194.1">(2)</text>
<text x="118.6" y="194.1">The package size (length × width) is a nominal value and</text>
<text x="118.6" y="197.5">includes pins, where applicable.</text>
<text x="27.9" y="265.5">An IMPORTANT NOTICE at the end of this data sheet addresses availability, warranty, changes, use in safety-critical applications,</text>
<text x="27.9" y="268.9">intellectual property matters and other important disclaimers. PRODUCTION DATA.</text>
</g>
<g font-size="2.6">
<text x="113.5" y="84.4">DD</text>
<text x="135" y="84.4">SS</text>
<text x="170.7" y="92.9">SS</text>
<text x="181.5" y="92.9">DD</text>
<text x="132.8" y="103.5">DD</text>
</g>
<g font-size="2.5">
<text x="135.3" y="24.3">SCDS429G – FEBRUARY 2021 – REVISED JULY 2024</text>
<text x="57.6" y="250.5">TMUX7234</text>
</g>
<g font-size="2.2">
<text x="56.2" y="174.5">V</text>
<text x="67.8" y="174.5">V</text>
<text x="41.7" y="182.4">S1A</text>
<text x="82.6" y="185.2">D1</text>
<text x="41.7" y="188">S1B</text>
<text x="41.7" y="194.7">S2A</text>
<text x="82.6" y="197.5">D2</text>
<text x="41.7" y="200.3">S2B</text>
<text x="41.7" y="207">S3A</text>
<text x="82.6" y="209.9">D3</text>
<text x="41.7" y="212.6">S3B</text>
<text x="41.7" y="219.2">S4A</text>
<text x="41.7" y="224.8">S4B</text>
<text x="82.6" y="222.1">D4</text>
<text x="39.6" y="230.7">SEL1</text>
<text x="39.6" y="235">SEL2</text>
<text x="39.6" y="239.3">SEL3</text>
<text x="57.7" y="237.5">Logic Decoder</text>
<text x="82.3" y="237.8">EN</text>
<text x="39.6" y="243.6">SEL4</text>
</g>
<g font-size="2.1" fill="#00f">
<text x="159.2" y="169.8">(1)</text>
<text x="191" y="169.8">(2)</text>
</g>
<g font-size="1.4">
<text x="57.7" y="174.8">DD</text>
<text x="69.2" y="174.8">SS</text>
</g>
<g font-size="1.2">
<text x="140.7" y="202.7">+15</text>
<text x="151.3" y="202.9">+15V</text>
<text x="148.7" y="209.5">D1</text>
<text x="155" y="207.8">S1A</text>
<text x="139" y="213">THS3091</text>
<text x="155" y="214.9">S2A</text>
<text x="155" y="211">S1B</text>
<text x="148.7" y="216.6">D2</text>
<text x="155" y="218.1">S2B</text>
<text x="129.3" y="223.4">MSP430</text>
<text x="140.7" y="226.4">+15</text>
<text x="140.8" y="223.4">-15</text>
<text x="151.3" y="226.6">+15V</text>
<text x="151.4" y="223.5">-15V</text>
<text x="148.6" y="233.2">D3</text>
<text x="155" y="231.6">S3A</text>
<text x="139" y="236.7">THS3091</text>
<text x="155" y="238.7">S4A</text>
<text x="155" y="234.8">S3B</text>
<text x="148.6" y="240.3">D4</text>
<text x="155" y="241.9">S4B</text>
<text x="140.8" y="247.1">-15</text>
<text x="151.4" y="247.2">-15V</text>
</g>
</svg>
